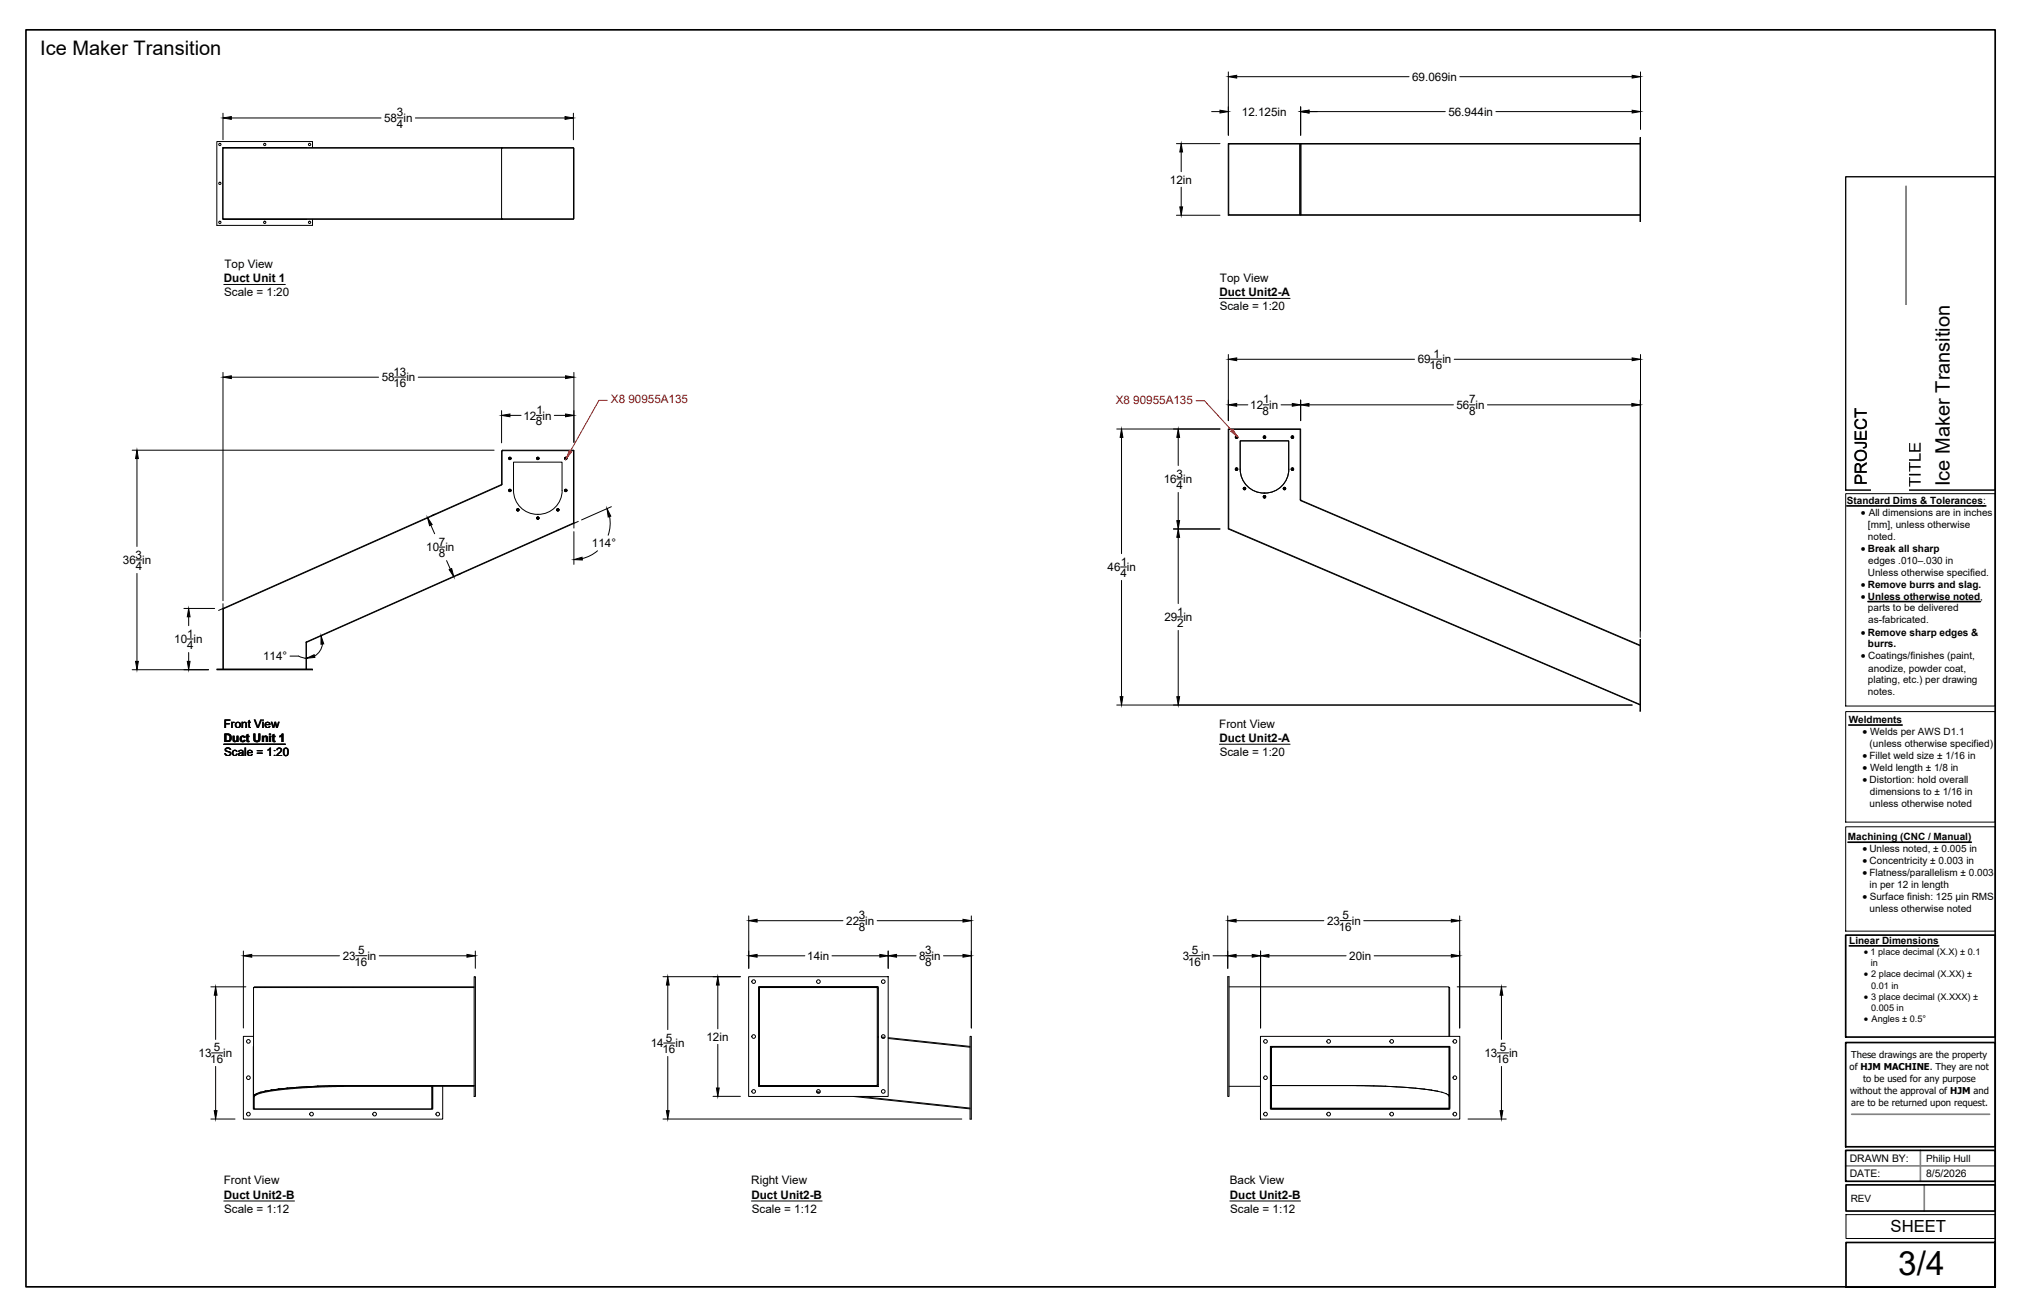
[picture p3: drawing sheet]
<svg xmlns="http://www.w3.org/2000/svg" width="432mm" height="279mm" viewBox="0 0 432 279" stroke-linecap="round" stroke-linejoin="round" font-family="sans-serif">
<!-- layer: Visible -->
<g fill="none" stroke="#000" stroke-width=".21">
<path d="M47.5 31.5h59.3M47.6 31.5h59.1v15.1M47.6 31.5h-.2v15.1h.2M65.2 31.4h-17.8v15.3h17.8M65.2 31.4h.1M66.5 31.4v-1.3h-20.4v17.9h20.4v-1.3M106.7 31.5h15.3v15.1h-15.3M106.8 31.4l15.4 .1-.2 15.2-15.2-.1M276.6 30.6h-15.1v15.1h15.1M276.8 30.5h-15.4v15.3h15.4v-15.3h72.2M276.8 30.6h72.2M349 29.3l.1 17.8z"/>
<path d="M47.5 46.6l59.3 .1M47.6 46.6h59.1M276.8 45.7h72.2M276.8 45.8h72.2M106.7 96v7.1l-59.2 26.4-.1 12.9M107 95.8l15.2 .1v15.3M107 95.8l-.2 .2M108.4 97.6l.2 .1M108.4 97.6l.1-.2 .1 .2M108.4 97.6l.1 .1 .1-.2h-.2v.2M108.5 97.7l-.1-.2 .1-.1 .2 .1-.1 .2M108.6 97.7h-.1"/>
<path d="M114.3 97.5l.2-.1 .1 .2-.2 .1-.1-.2M114.4 97.4l-.1 .2M114.4 97.4l.2 .1-.2 .2M114.4 97.4v.1M120.3 97.6l.2 .1M120.3 97.6l.1-.2 .1 .2M120.3 97.6l.2 .1v-.2h-.2l.1 .2M120.3 97.7v-.2l.1-.1 .2 .1-.1 .2M120.5 97.7h-.2M263 93l.1 .1 .1-.1M263 99.8l.1 .2 .1-.2M263.1 92.9l.1 .1"/>
<path d="M263.1 99.7l.1 .1M263.1 92.9l-.1 .1 .2 .2 .1-.2-.1-.1M263.1 99.7l-.1 .2 .2 .1 .1-.1-.1-.2M263.2 92.9l.1 .2-.2 .1-.1-.2 .2-.1M263.2 99.7l.1 .2h-.3l.1-.2 .2 .1M263.2 92.9l.1 .1M263.2 92.9h-.1M263.2 99.7h-.1M263.9 99.8a5.1 5.1 0 0 0 5.3 5.1M263.9 99.8v-6h10.4v6M269.1 92.9l-.2 .2M269.1 92.9l.1 .1-.1 .2"/>
<path d="M269.1 92.9l-.1 .1 .1 .2 .1-.3-.3 .1M274.3 99.8a5.1 5.1 0 0 1-5.1 5.1M274.9 93l.1 .1 .2-.1M274.9 99.8l.1 .2 .2-.2M275 92.9l.2 .1M275 99.7l.2 .1M275.1 92.9l.1 .2-.2 .1-.1-.2 .2-.1M275.1 99.7l.1 .2h-.3l.1-.1h.2M275.1 92.9l.1 .1M108.4 104.4l.1 .1M108.4 104.5l.2-.1v-.1h-.2v.2M108.6 104.4v-.1h-.2l.2 .2"/>
<path d="M110.1 108.6h.1M110.2 108.6l.1-.2h-.2v.2l.1 .1M110.3 108.4h-.2v.2M110.3 108.6h-.2M110.3 108.6v-.2h-.2v.2h.2M110.3 108.6h.1M114.5 110.1l-.2 .1 .2 .2M114.6 110.3l-.1-.1h-.2l.1 .2 .2-.1M114.6 110.3l-.1 .1M114.6 110.2l-.1 .2M118.8 108.4l-.1 .2-.1-.2M118.9 108.5l-.1 .1-.2-.1 .1-.1 .1 .1"/>
<path d="M119.6 104.4a5.2 5.2 0 0 1-5.1 5.1 5.2 5.2 0 0 1-5.2-5.1v-6.1h10.3v6.1M120.3 104.4v.1M120.4 104.5l.1-.1v-.2l-.2 .1 .1 .2M120.5 104.4l-.2-.1 .2 .2M122.2 111.2l-.2 .2-56.7 25.3-.1 5.7M264.7 103.9h.2v.2l-.2-.1M264.8 103.8l.2 .1-.1 .2h-.2l.1-.2M264.8 103.8l-.1 .1M264.8 103.8l.2 .1-.1 .2h-.2v-.2M264.8 103.8l.1 .1M269 105.7v.1M269 105.7l.1-.1 .2 .1-.2 .2-.1-.1"/>
<path d="M269.1 105.6l-.2 .2M269.1 105.6l.1 .1-.1 .2M269.1 105.6l-.1 .1 .2 .2v-.3l-.3 .1M273.3 103.9l-.1 .2 .3-.1M273.4 103.8l.1 .2M273.4 103.8l.1 .1M273.4 103.8l-.2 .1 .1 .2h.2v-.2M273.5 103.9v.1M273.5 103.9l-.1 .2-.2-.1 .1-.2 .2 .1M276.8 106.6l72.2 30.8M276.8 106.4h.1M276.8 106.5l-.1-.1v-15h-15.2v21.1l87.5 37.4"/>
<path d="M65.2 136.6l-.1 .1M349 136.1l.1 15.2zM349 137.3l-72.2-30.9v-15.1h-15.4v21.3l87.6 37.4M46.1 142.4h20.4v.1h-20.4zM47.5 142.4v-12.8l59.2-26.4 .1-.2v-7.1h15.2v15.4l-56.9 25.3v5.8M54 210.1h.1M54 210.1v25.7h.1M54 210.1h46.9M54.1 210.1h.1M54.6 210.1h.1M100.9 210h-46.8v.1M100.9 207.8h.3v25.5h-.3z"/>
<path d="M159.3 207.8h29.7v25.5h-29.7zM161.4 210h25.5v21.2h-25.5zM161.5 210.1h.1v20.9h-.1zM186.5 210.1h-24.9v-.1h25.1l.2 .3v20.5l-.4 .3M186.5 210.1l.2 .2v20.6l-25.1 .1v.2h24.9M261.3 207.8h.3v25.5h-.3zM261.6 210h46.8v10.5M308.4 210.1h.1v10.4M54 222.7l-.1 13.3h38.2v-4.8M54 220.5h-2.2v17.6h42.4v-6.9M54 233.2h.1M54.1 233.3h-.1h.1"/>
<path d="M54.1 233.4l.2-.3 .7-.3 2.2-.6 7.3-.7 8.8-.3h18.8v4.6h-.2M54.1 233l-.1 .3M54.1 233h.1M54.2 233.1l1.2-.6 2.2-.5 7.4-.7 8.8-.3h18.2l-.1 5h-37.8zM54.3 233h.1M54.3 233h-.2h.2M54.6 232.7l-.5 .3M54.6 232.7h.1M54.7 232.7h.1M54.7 232.7h-.1h.1M54.8 232.7h-.1M55.3 232.5h.2h-.2"/>
<path d="M55.3 232.5l-.7 .2M55.3 232.4v.1M55.5 232.4v.1M55.5 232.5h-.1M55.7 232.4l-.2 .1M56.3 232.3l.2-.1-1.2 .3M56.4 232.2h.1M56.5 232.2h.1M57.7 232h.1M57.8 232l-1.4 .2M57.8 232h.1M59.3 231.8h.1"/>
<path d="M59.3 231.7h.1M59.4 231.7l-1.7 .3M61.1 231.6h.1M61.2 231.6h.1M63.1 231.4h.1M63.2 231.4l-3.9 .4M63.2 231.4h.1M65.3 231.3h.1M65.3 231.2v.1M65.4 231.2l-2.3 .2M67.6 231.1h.1M67.7 231.1l-2.4 .2"/>
<path d="M67.7 231.1h.1M70.1 231.1h.1M72.6 231l-5 .1M72.6 231h.1M75.1 231h25.8h-8.8v.2h8.8M75.1 231h-2.5M75.1 231h.1M91.9 231h.1M161.5 231h.1M161.6 231l.2 .2M163 231.2h.3M173.8 232.3l.7 .1"/>
<path d="M173.8 232.5l.6 .1M181.6 233.3l24.8 2.7M183.2 233.3l23.2 2.5M186.9 220.6v.1M187.6 220.7h.7M187.6 220.8l.6 .1M189 221l17.4 1.8M189 220.8l17.4 1.9M206.4 220.5h.3v17.6h-.3zM261.6 231.2h6.6M268.2 220.5h42.5v17.6h-42.5zM270.4 222.7h38.1v13.3h-38.1z"/>
<path d="M270.4 231.2h.1M270.4 222.8h.2v13h-.2zM270.4 222.7v.1M270.6 222.8h.1M270.6 222.7v.1M270.6 235.8h37.8v.2h-37.8zM270.6 231h16.7M270.6 222.7h37.8M287.3 231l11.5 .4 4.9 .4 2.5 .5M287.3 231h2.6M287.3 231h.1M289.9 231l2.5 .1"/>
<path d="M289.9 231h.1M292.4 231.1h2.4M292.4 231.1h.1M294.8 231.1l2.3 .2M294.8 231.1h.1M297.1 231.2l2.2 .2M299.3 231.4h.1M299.3 231.4l5.3 .6M301.3 231.6h.1M303.1 231.7h.1M304.6 232l1.3 .2M304.6 232h.1"/>
<path d="M305.9 232.2l1.1 .3M306 232.2h.1M306.8 232.4l.3 .1M307 232.5l.7 .2M307 232.4v.1M307.7 232.7h.1M307.7 232.7l.5 .3M308.2 233h.1M308.2 233l.2 .3M308.4 222.7v.1h-37.8M308.4 233.2h.1M308.5 222.7v.1h-.1v13h.1v-13"/>
<circle cx="46.8" cy="39" r=".24"/>
<circle cx="46.8" cy="30.7" r=".24"/>
<circle cx="56.3" cy="30.7" r=".24"/>
<circle cx="65.9" cy="30.7" r=".24"/>
<circle cx="46.8" cy="47.3" r=".24"/>
<circle cx="56.3" cy="47.3" r=".24"/>
<circle cx="65.9" cy="47.3" r=".24"/>
<circle cx="108.5" cy="97.5" r=".2"/>
<circle cx="108.5" cy="97.5" r=".24"/>
<circle cx="108.5" cy="97.5" r=".26"/>
<circle cx="114.5" cy="97.5" r=".2"/>
<circle cx="114.5" cy="97.5" r=".16"/>
<circle cx="114.5" cy="97.5" r=".24"/>
<circle cx="114.5" cy="97.5" r=".26"/>
<circle cx="120.4" cy="97.5" r=".2"/>
<circle cx="120.4" cy="97.5" r=".24"/>
<circle cx="120.4" cy="97.5" r=".26"/>
<circle cx="263.2" cy="93" r=".2"/>
<circle cx="263.2" cy="99.8" r=".2"/>
<circle cx="263.2" cy="93" r=".24"/>
<circle cx="263.2" cy="99.8" r=".24"/>
<circle cx="263.2" cy="99.8" r=".26"/>
<circle cx="263.2" cy="93" r=".26"/>
<circle cx="269.1" cy="93" r=".2"/>
<circle cx="269.1" cy="93" r=".24"/>
<circle cx="269.1" cy="93" r=".16"/>
<circle cx="269.1" cy="93" r=".26"/>
<circle cx="275.1" cy="93" r=".2"/>
<circle cx="275.1" cy="99.8" r=".2"/>
<circle cx="275.1" cy="93" r=".24"/>
<circle cx="275.1" cy="99.8" r=".24"/>
<circle cx="275.1" cy="93" r=".16"/>
<circle cx="275.1" cy="99.8" r=".16"/>
<circle cx="275.1" cy="93" r=".26"/>
<circle cx="275.1" cy="99.8" r=".26"/>
<circle cx="108.5" cy="104.4" r=".2"/>
<circle cx="108.5" cy="104.4" r=".24"/>
<circle cx="108.5" cy="104.4" r=".16"/>
<circle cx="108.5" cy="104.4" r=".26"/>
<circle cx="110.2" cy="108.5" r=".2"/>
<circle cx="110.2" cy="108.5" r=".24"/>
<circle cx="110.2" cy="108.5" r=".26"/>
<circle cx="114.5" cy="110.2" r=".16"/>
<circle cx="114.5" cy="110.2" r=".2"/>
<circle cx="114.5" cy="110.2" r=".24"/>
<circle cx="114.5" cy="110.2" r=".26"/>
<circle cx="118.7" cy="108.5" r=".16"/>
<circle cx="118.7" cy="108.5" r=".2"/>
<circle cx="118.7" cy="108.5" r=".24"/>
<circle cx="118.7" cy="108.5" r=".26"/>
<circle cx="120.4" cy="104.4" r=".2"/>
<circle cx="120.4" cy="104.4" r=".24"/>
<circle cx="120.4" cy="104.4" r=".16"/>
<circle cx="120.4" cy="104.4" r=".26"/>
<circle cx="264.8" cy="104" r=".2"/>
<circle cx="264.8" cy="104" r=".24"/>
<circle cx="264.8" cy="104" r=".26"/>
<circle cx="269.1" cy="105.7" r=".2"/>
<circle cx="269.1" cy="105.7" r=".24"/>
<circle cx="269.1" cy="105.7" r=".26"/>
<circle cx="273.4" cy="104" r=".2"/>
<circle cx="273.4" cy="104" r=".24"/>
<circle cx="273.4" cy="104" r=".26"/>
<circle cx="160.4" cy="208.9" r=".39"/>
<circle cx="174.2" cy="208.9" r=".39"/>
<circle cx="188" cy="208.9" r=".39"/>
<circle cx="52.9" cy="229.3" r=".39"/>
<circle cx="52.9" cy="221.6" r=".39"/>
<circle cx="52.9" cy="237.1" r=".39"/>
<circle cx="66.3" cy="237.1" r=".39"/>
<circle cx="79.7" cy="237.1" r=".39"/>
<circle cx="93.2" cy="237.1" r=".39"/>
<circle cx="160.4" cy="232.3" r=".39"/>
<circle cx="160.4" cy="220.6" r=".39"/>
<circle cx="174.2" cy="232.3" r=".39"/>
<circle cx="188" cy="220.6" r=".39"/>
<circle cx="188" cy="232.3" r=".39"/>
<circle cx="269.3" cy="229.3" r=".39"/>
<circle cx="269.3" cy="237.1" r=".39"/>
<circle cx="269.3" cy="221.6" r=".39"/>
<circle cx="282.8" cy="221.6" r=".39"/>
<circle cx="282.8" cy="237.1" r=".39"/>
<circle cx="296.2" cy="237.1" r=".39"/>
<circle cx="296.2" cy="221.6" r=".39"/>
<circle cx="309.6" cy="221.6" r=".39"/>
<circle cx="309.6" cy="229.3" r=".39"/>
<circle cx="309.6" cy="237.1" r=".39"/>
</g>
<!-- layer: Visible Narrow -->
<path d="M276.6 30.6v15.1M276.9 30.6v15.1" fill="none" stroke="#000" stroke-width=".21"/>
<!-- layer: Titleblock -->
<path d="M405.6 39.7v64.6M394.1 237.1h29.3M392.8 248.1h31.8M408.7 244.8v6.6M409.5 252.1v5.6" fill="none" stroke="#848484" stroke-width=".36"/>
<path d="M5.5 6.4h419.1v267.4v-9.4h-31.7v9.4h31.7h-419.1zM393 107.7h29.6M397.5 128h23.9M393.4 154.3h11.4M393.3 179.2h26.2M392.8 199h31.8v21.7h-31.8zM393.6 201.3h19M392.8 221.8h31.8v22.2h-31.8zM392.8 244.8h31.8v6.6h-31.8zM392.9 252.1h31.7v5.6h-31.7z" fill="none" stroke="#000" stroke-width=".36"/>
<path d="M392.8 37.6h31.8v66.7h-31.8zM392.8 105.1h31.8v45.1h-31.8zM392.8 151.4h31.8v23.5h-31.8zM392.8 175.9h31.8v22.2h-31.8zM392.9 258.5h31.7v5h-31.7z" fill="none" stroke="#000" stroke-width=".21"/>
<!-- layer: Notes -->
<path d="M47.6 60.5h13.1M259.5 63.5h15.1M47.6 158.4h13.1M259.5 158.4h15.1M47.6 255.6h15.1M159.9 255.6h15.1M261.7 255.6h15.1" fill="none" stroke="#000" stroke-width=".21"/>
<!-- layer: FD_Dimensions -->
<g fill="none" stroke="#000" stroke-width=".21">
<path d="M261.4 15.3v13.5M263.2 16.3h36.7M310.7 16.3h36.6M349.1 15.3v12.2M47.5 24.1v5.6M49.2 25.1h31.9M84.5 25.1h1.2M88.4 25.1h31.8M122 24.1v5.6M250.4 30.6h9.2M251.4 32.3v4.2M251.4 39.8v4.2"/>
<path d="M257.9 23.7h1.7M276.8 22.7v6.1M278.6 23.7h29M318.3 23.7h29M250.4 45.8h9.2M47.5 79.2v48.6M122.1 79.2v14.9M261.4 75.4v14.1M263.2 76.5h37.8M304.5 76.4h2.3M309.5 76.5h37.8M349.1 75.4v58.9"/>
<path d="M28.1 95.8h77.1M29.1 97.6v18.7M49.2 80.3h31.4M84 80.2h2.4M89 80.3h31.4M106.7 87.4v6.8M108.5 88.4h2.4M114.2 88.4h1.1M118 88.4h2.4M237.7 91.3h21.9M238.7 93.1v24.7M250.7 93.1v6"/>
<path d="M263.2 86.1h2.4M268.8 86.1h1.2M272.6 86.1h2.4M276.8 85.1v4.4M278.6 86.1h30.7M312.7 86.1h1.2M316.5 86.1h30.8M349.1 85.1v50.5M28.9 119.1h1.3M91.7 111.8l.8 1.8M92.6 109.4l-.7 .3M93.5 116.4h1.2"/>
<path d="M95 119.3l.8 1.8M122.1 113.1v7M127.2 117.2l-1.6 1-1.7 .7M129.7 109.9l.1 2.3-.4 1.7M130.1 107.8l-6.3 2.8M249.7 112.6h9.9M250.4 101.9h1.3M250.7 104.8v6M250.7 114.3v14.1M29.1 122v18.7M39.1 129.5h6.6M39.8 136h1.3"/>
<path d="M40.2 131.3v1.8M40.2 138.9v1.8M61.7 139.6h1.8l1 .4 .7 .1M68.6 137a3.4 3.4 0 0 1-1.6 2.6M98.2 122l-.7 .3M238.5 120.7h1.2M238.7 123.5v24.8M250.5 131.3h1.2M250.7 134.2v14.1M28.1 142.5h16.3M237.7 150h109.6M159.3 194.9v11.2"/>
<path d="M161.1 195.9h18.3M182.8 195.9h1.2M186.7 195.9h18.2M206.7 194.9v23.9M261.3 194.9v11.2M263.1 195.9h18.6M285.2 195.9h2.4M290.2 195.9h18.7M310.6 194.9v23.9M44.9 210h7.4M45.9 211.8v9.4M51.8 202.4v16.4"/>
<path d="M53.6 203.4h18.6M75.7 203.4h2.4M80.7 203.4h18.7M101.2 202.4v3.7M141.1 207.8h16.5M142.1 209.6v9.5M152.8 209.6v9.3M161.1 203.4h10.2M177.1 203.4h10.1M189 202.4v3.7M190.8 203.4h4.1M197 203.4h1.2"/>
<path d="M200.8 203.4h4.1M253.1 203.4h2.4M258.1 203.4h3.2M263.1 203.4h3.4M268.3 202.4v16.4M270 203.4h16.5M292.4 203.4h16.5M310.1 210h10.4M319.5 211.8v9.4M44.9 238.1h5.1M45 224h2.4M45.9 226.9v9.4"/>
<path d="M141.1 238.1h63.6M141.2 222h2.4M142.1 224.8v11.5M151.7 233.3h5.9M152.8 222.2v9.3M312.4 238.1h8.1M318.6 224h2.4M319.5 226.9v9.4"/>
</g>
<g fill="#000" stroke="#000" stroke-width=".21">
<path d="M261.4 16.3l1.8-.3v.6zM347.3 16l1.8 .3-1.8 .3zM47.5 25.1l1.7-.3v.6zM120.2 24.8l1.8 .3-1.8 .3zM251.4 30.6l.3 1.7h-.6zM259.6 23.5l1.8 .2-1.8 .3zM276.8 23.7l1.8-.2v.5zM347.3 23.5l1.8 .2-1.8 .3zM251.1 44h.6l-.3 1.8zM47.5 80.3l1.7-.3v.6zM120.4 80l1.7 .3-1.7 .3zM261.4 76.5l1.8-.3v.6z"/>
<path d="M347.3 76.2l1.8 .3-1.8 .3zM29.1 95.8l.3 1.8h-.5zM106.7 88.4l1.8-.3v.6zM120.4 88.1l1.7 .3-1.7 .3zM238.7 91.3l.3 1.8h-.6zM250.7 91.3l.3 1.8h-.6zM261.4 86.1l1.8-.2v.5zM275 85.9l1.8 .2-1.8 .3zM276.8 86.1l1.8-.2v.5zM347.3 85.9l1.8 .2-1.8 .3zM91 110.1l1 1.5-.6 .3zM122.1 119.1l1.8-.5v.6z"/>
<path d="M129.2 108.2l.8 1.6-.6 .2zM250.4 110.8h.6l-.3 1.8zM250.7 112.6l.3 1.7h-.6zM40.2 129.5l.2 1.8h-.5zM65.2 140.1l1.7-.8 .1 .6zM68.3 135.3l.6 1.7-.6 .1zM95.6 121.2l.5-.2 .5 1.7zM28.9 140.7h.5l-.3 1.8zM39.9 140.7h.5l-.2 1.8zM238.4 148.3h.6l-.3 1.7zM250.4 148.3h.6l-.3 1.7zM159.3 195.9l1.8-.3v.6z"/>
<path d="M204.9 195.6l1.8 .3-1.8 .3zM261.3 195.9l1.8-.3v.6zM308.9 195.6l1.7 .3-1.7 .3zM45.9 210l.3 1.8h-.6zM51.8 203.4l1.8-.3v.6zM99.4 203.1l1.8 .3-1.8 .3zM142.1 207.8l.3 1.8h-.6zM152.8 207.8l.3 1.8h-.6zM159.3 203.4l1.8-.3v.6zM187.2 203.1l1.8 .3-1.8 .3zM189 203.4l1.8-.3v.6zM204.9 203.1l1.8 .3-1.8 .3z"/>
<path d="M261.3 203.4l1.8-.3v.6zM266.5 203.1l1.8 .3-1.8 .3zM268.3 203.4l1.7-.3v.6zM308.9 203.1l1.7 .3-1.7 .3zM319.5 210l.3 1.8h-.6zM45.6 236.3h.6l-.3 1.8zM141.8 236.3h.6l-.3 1.8zM152.5 231.5h.6l-.3 1.8zM319.2 236.3h.6l-.3 1.8z"/>
</g>
<!-- layer: Edge Extensions -->
<path d="M122.1 111.2v1.2M123.1 111l-1.1 .4M47.5 128.5v1.1M47.6 129.4l-1.1 .5" fill="none" stroke="#000" stroke-width=".21"/>
<!-- layer: Leaders -->
<g fill="#f00" stroke="#f00" stroke-width=".21">
<path d="M121.1 95.9l.5 .3-1.1 1.4z"/>
<path d="M261.9 91.8l.5-.4 .9 1.5z"/>
</g>
<path d="M129.2 85.2h-1.7l-6.1 10.8M254.6 85.3h1.7l5.8 6.3" fill="none" stroke="#f00" stroke-width=".21"/>
<g fill="#fff" stroke="#fff" stroke-width=".35">
<path d="M399.4 66.2h5.3v37.3h-5.3z"/>
<path d="M399.4 87.5h5.3v16h-5.3z"/>
<path d="M399.4 66.2h5.3v19.8h-5.3z"/>
</g>
<path d="M398.3 64.9h7.9v39.5h-7.9z" fill="#fff"/>
<text font-size="7.1" x="404" y="271.4">3/4</text>
<g font-size="4.3">
<text x="8.6" y="11.7">Ice Maker Transition</text>
<text x="415" y="103.4" transform="rotate(-90 415 103.4)">Ice Maker Transition</text>
</g>
<g font-size="3.5">
<text x="397.3" y="103.3" transform="rotate(-90 397.3 103.3)">PROJECT</text>
<text x="408.7" y="103.6" transform="rotate(-90 408.7 103.6)">TITLE</text>
<text x="402.3" y="262.1">SHEET</text>
</g>
<g font-size="2.5">
<text x="300.5" y="17.2">69.069in</text>
<text x="81.7" y="26">58 in</text>
<text x="84.4" y="24.8">3</text>
<text x="84.5" y="27.2">4</text>
<text x="264.3" y="24.6">12.125in</text>
<text x="308.2" y="24.6">56.944in</text>
<text x="249" y="39.1">12in</text>
<text x="47.8" y="57">Top View</text>
<text x="47.6" y="60">Duct Unit 1</text>
<text x="47.7" y="63">Scale = 1:20</text>
<text x="259.5" y="63">Duct Unit2-A</text>
<text x="259.6" y="66">Scale = 1:20</text>
<text x="259.6" y="60">Top View</text>
<text x="301.7" y="77.3">69</text>
<text x="305.1" y="76.1">1</text>
<text x="307" y="77.3">in</text>
<text x="81.2" y="81.1">58</text>
<text x="83.7" y="79.9">13</text>
<text x="83.7" y="82.4">16</text>
<text x="86.5" y="81.1">in</text>
<text x="304.2" y="78.5">16</text>
<text x="111.4" y="89.3">12 in</text>
<text x="114.2" y="88.1">1</text>
<text x="266.1" y="87">12 in</text>
<text x="268.7" y="88.3">8</text>
<text x="268.8" y="85.9">1</text>
<text x="310" y="87">56 in</text>
<text x="312.6" y="85.9">7</text>
<text x="312.6" y="88.2">8</text>
<text x="114" y="90.5">8</text>
<text x="250.4" y="101.6">3</text>
<text x="247.7" y="102.8">16 in</text>
<text x="250.4" y="104">4</text>
<text x="28.9" y="118.9">3</text>
<text x="90.7" y="117.3">10 in</text>
<text x="93.4" y="116.1">7</text>
<text x="93.4" y="118.5">8</text>
<text x="126" y="116.5">114°</text>
<text x="26.2" y="120">36 in</text>
<text x="28.9" y="121.2">4</text>
<text x="235.7" y="121.5">46 in</text>
<text x="238.4" y="122.7">4</text>
<text x="238.5" y="120.4">1</text>
<text x="250.5" y="131">1</text>
<text x="37.1" y="136.9">10 in</text>
<text x="39.9" y="135.7">1</text>
<text x="247.8" y="132.2">29 in</text>
<text x="250.5" y="133.3">2</text>
<text x="39.8" y="138">4</text>
<text x="56" y="140.5">114°</text>
<text x="47.6" y="154.9">Front View</text>
<text x="259.5" y="154.9">Front View</text>
<text x="47.6" y="157.8">Duct Unit 1</text>
<text x="47.7" y="160.8">Scale = 1:20</text>
<text x="259.5" y="157.8">Duct Unit2-A</text>
<text x="259.6" y="160.8">Scale = 1:20</text>
<text x="180.1" y="196.8">22 in</text>
<text x="182.8" y="195.6">3</text>
<text x="282.4" y="196.8">23</text>
<text x="285.7" y="195.6">5</text>
<text x="287.7" y="196.8">in</text>
<text x="76.2" y="203.1">5</text>
<text x="182.8" y="198">8</text>
<text x="196.9" y="203.1">3</text>
<text x="253.6" y="203.1">5</text>
<text x="284.9" y="198">16</text>
<text x="72.9" y="204.3">23</text>
<text x="75.4" y="205.5">16</text>
<text x="78.2" y="204.3">in</text>
<text x="171.8" y="204.3">14in</text>
<text x="195.6" y="204.3">8 in</text>
<text x="196.9" y="205.5">8</text>
<text x="251.7" y="204.3">3</text>
<text x="252.9" y="205.5">16</text>
<text x="255.6" y="204.3">in</text>
<text x="287.1" y="204.3">20in</text>
<text x="141.7" y="221.7">5</text>
<text x="150.3" y="221.5">12in</text>
<text x="42.2" y="224.9">13</text>
<text x="44.7" y="226.2">16</text>
<text x="45.5" y="223.8">5</text>
<text x="47.5" y="224.9">in</text>
<text x="138.5" y="222.8">14</text>
<text x="141" y="224.1">16</text>
<text x="143.7" y="222.8">in</text>
<text x="315.9" y="224.9">13</text>
<text x="318.4" y="226.2">16</text>
<text x="319.2" y="223.8">5</text>
<text x="321.1" y="224.9">in</text>
<text x="47.6" y="252.1">Front View</text>
<text x="47.6" y="255">Duct Unit2-B</text>
<text x="159.9" y="252.1">Right View</text>
<text x="159.9" y="255">Duct Unit2-B</text>
<text x="261.7" y="252.1">Back View</text>
<text x="261.7" y="255">Duct Unit2-B</text>
<text x="47.7" y="258">Scale = 1:12</text>
<text x="160" y="258">Scale = 1:12</text>
<text x="261.8" y="258">Scale = 1:12</text>
</g>
<g font-size="2.5" fill="#f00">
<text x="130" y="85.8">X8 90955A135</text>
<text x="237.4" y="85.9">X8 90955A135</text>
</g>
<g font-size="2.3">
<text x="396" y="109.8">· All dimensions are in inches</text>
<text x="396" y="140.3">· Coatings/finishes (paint,</text>
<text x="396.4" y="156.4">· Welds per AWS D1.1</text>
<text x="396.4" y="161.5">· Fillet weld size ± 1/16 in</text>
<text x="396.4" y="164.1">· Weld length ± 1/8 in</text>
<text x="396.4" y="166.6">· Distortion: hold overall</text>
<text x="396.4" y="181.3">· Unless noted, ± 0.005 in</text>
<text x="396.4" y="183.9">· Concentricity ± 0.003 in</text>
<text x="396.4" y="186.4">· Flatness/parallelism ± 0.003</text>
<text x="396.4" y="191.6">· Surface finish: 125 µin RMS</text>
</g>
<g font-size="2.2">
<text x="396" y="117.4">· Break all sharp</text>
<text x="396" y="125">· Remove burrs and slag.</text>
<text x="396" y="127.6">· Unless otherwise noted,</text>
<text x="396" y="135.2">· Remove sharp edges &amp;</text>
<text x="393.7" y="250.5">DATE:</text>
<text x="393.7" y="247.2">DRAWN BY:</text>
<text x="409.9" y="250.5">8/5/2026</text>
</g>
<g font-size="2.1">
<text x="393" y="107.2">Standard Dims &amp; Tolerances:</text>
<text x="397.5" y="112.3">[mm], unless otherwise</text>
<text x="397.5" y="114.9">noted.</text>
<text x="397.6" y="119.9">edges .010–.030 in</text>
<text x="397.5" y="122.5">Unless otherwise specified.</text>
<text x="397.5" y="130.1">parts to be delivered</text>
<text x="397.5" y="137.8">burrs.</text>
<text x="397.6" y="132.7">as-fabricated.</text>
<text x="397.6" y="142.9">anodize, powder coat,</text>
<text x="397.5" y="145.4">plating, etc.) per drawing</text>
<text x="397.5" y="148">notes.</text>
<text x="393.4" y="153.8">Weldments</text>
<text x="397.9" y="159">(unless otherwise specified)</text>
<text x="397.9" y="171.7">unless otherwise noted</text>
<text x="398" y="169.2">dimensions to ± 1/16 in</text>
<text x="393.3" y="178.8">Machining (CNC / Manual)</text>
<text x="397.8" y="189">in per 12 in length</text>
<text x="397.9" y="194.1">unless otherwise noted</text>
<text x="393.6" y="200.8">Linear Dimensions</text>
<text x="396.7" y="203.2">· 1 place decimal (X.X) ± 0.1</text>
<text x="396.7" y="208">· 2 place decimal (X.XX) ±</text>
<text x="396.7" y="212.8">· 3 place decimal (X.XXX) ±</text>
<text x="396.7" y="217.6">· Angles ± 0.5°</text>
<text x="409.9" y="247.2">Philip Hull</text>
<text x="393.9" y="255.7">REV</text>
</g>
<g font-size="2">
<text x="398.2" y="205.6">in</text>
<text x="398.2" y="210.4">0.01 in</text>
<text x="398.2" y="215.2">0.005 in</text>
<text x="393.6" y="227.7">of HJM MACHINE. They are not</text>
<text x="394" y="225.2">These drawings are the property</text>
<text x="393.7" y="232.8">without the approval of HJM and</text>
<text x="396.5" y="230.3">to be used for any purpose</text>
<text x="393.9" y="235.3">are to be returned upon request.</text>
</g>
</svg>
